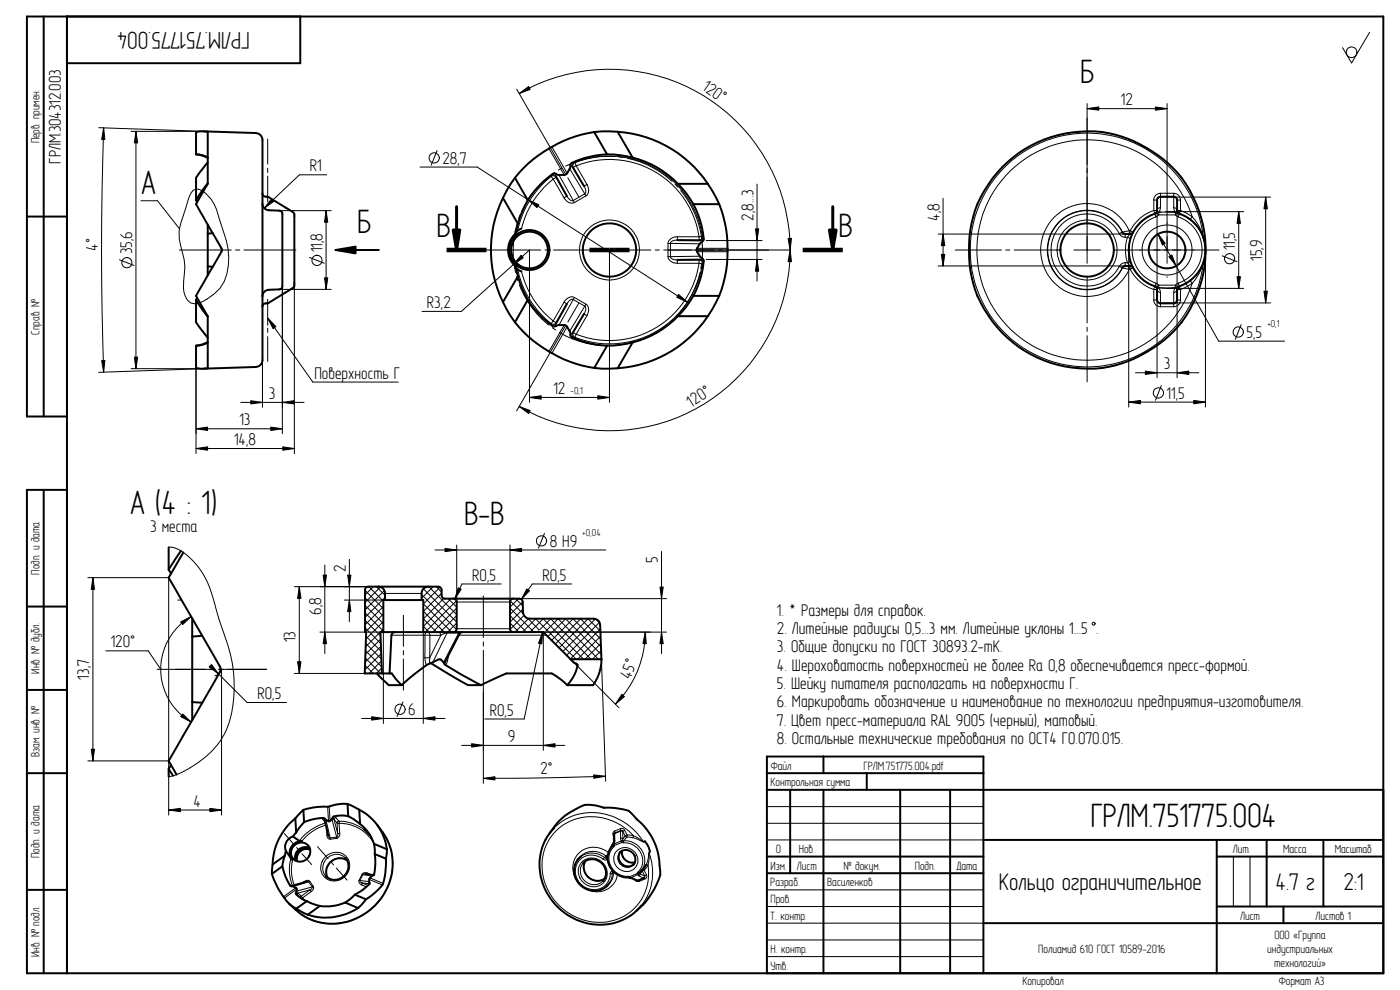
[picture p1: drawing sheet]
<svg xmlns="http://www.w3.org/2000/svg" width="420mm" height="297mm" viewBox="0 0 420 297" stroke-linecap="round" stroke-linejoin="round" font-family="sans-serif">
<g fill="none" stroke="#000" stroke-width=".3">
<path d="M411 9.7l-5.4 9.2-2.7-4.6M29.6 38.3l31.6 1.1h-21.9M31.1 38.4l.4 3.5-1-.1zM31.1 38.4a1058.6 1058.6 0 0 0 0 73.3M40.8 39.4l.5 3.5h-1zM40.8 39.4v71.2M155.1 26.8l14.7 25.5M155.8 28.1l2.9-2.1 .4 .8zM155.8 28.1a54.2 54.2 0 0 1 81.3 46.9 54.2 54.2 0 0 1-81.3 47M326.3 32.6l3.5-.5v1zM326.3 31.1v47.9M326.3 32.6h24"/>
<path d="M346.7 32.1l3.6 .5-3.6 .5zM350.3 31.1v47.9M58 57.1a3.2 3.2 0 0 1 4 1.2 13.8 13.8 0 0 1 3.9 7.7 34.4 34.4 0 0 1 2.8 11.1 13.6 13.6 0 0 1-4.4 11.1 10.7 10.7 0 0 1-6 2.9 3.7 3.7 0 0 1-3.1-3.5l-.1-3.2a19.2 19.2 0 0 0-.9-10.7 12.5 12.5 0 0 1 .8-9.1l.8-2.3a10.3 10.3 0 0 1 2.2-5.2zM80.3 41.7v7.5M80.3 50.5v1.3M80.3 52.8v7.8M81.5 59.7l.7 .7-2.9 2zM98 52.5h-8.1l-10.6 9.9M126.1 50.1h17.1l63.1 40.6M131.2 45.2l-1.8 4.4M158.5 59.9l3.2 1.5-.5 .9zM164.7 44.6l4.6 7.9"/>
<path d="M165.4 53a28.2 28.2 0 0 0-10 16.2M165.4 52.7l.8-.2 .7 .5M165.4 53a.99 .99 0 0 1 1.5 .2M165.4 53l.6 .7M165.4 52.7v.3M165.6 44.1l4.6 7.9M165.9 52.2l-.5 .5M166 53.7a27.2 27.2 0 0 0-9.5 14.9M166 53.7l3.3 5.7M166.5 51.7a28.7 28.7 0 0 0-9.8 11.5M166.8 52.2l.1 .8M166.9 53.2l-.9 .5"/>
<path d="M166.9 53v.2M166.9 53.2l3.2 5.6M167.8 52.5l4.2 7.7M168.6 50.4l-1.1 .7M169.3 59.4a2.45 2.45 0 0 0 3.1 1.4M170.1 58.8a1.83 1.83 0 0 0 1.9 1.4M170.1 58.8l-.8 .6M170.4 53.4l3.4 5.8M171 50.6l4.5 7.6M171.2 49.7l.6 .4M171.8 50.1l.2 .1M172 50.2l3.3 5.7"/>
<path d="M172.3 48.6l.2 .2M172.3 48.6l-.6 .3M172.3 48.6a.99 .99 0 0 0-.5 1.5M172.5 48.8a28.2 28.2 0 0 1 38.3 22.1M172.5 48.8a1.07 1.07 0 0 0-.5 1.4M172.5 48.8l.4 .9M172.9 49.7l-.9 .5M172.9 49.7a27.2 27.2 0 0 1 36.9 21.3M172.9 49.7l3.3 5.7M175.3 55.9a1.85 1.85 0 0 1 .2 2.3M175.5 58.2l.3 .6M175.5 58.2l-3.5 2"/>
<path d="M175.8 58.8l-3.4 2M176.2 55.4l-.9 .5M176.2 55.4a2.49 2.49 0 0 1-.4 3.4M184.5 46.9a29.3 29.3 0 0 0-14.8 2.9M185.8 47.1l1.3 .1M188.3 47.5a28.3 28.3 0 0 1 13.4 6.9M202.6 55.3l.8 .9M204.3 57.1a28.4 28.4 0 0 1 6.4 20.9M227.2 55.2v29.1M283 59.5v20.3M348.3 59.1a.95 .95 0 0 0-1.1 .9h-.9M348.3 58v1.1"/>
<path d="M348.3 58a1.95 1.95 0 0 0-2 2M348.3 59.1v3.2M348.3 59.1h33M348.3 58h3.9M352.2 59.1a.95 .95 0 0 1 1.1 .9h1M352.2 58v1.1M352.2 58a2.02 2.02 0 0 1 2.1 2M352.2 59.1v3.2M379.8 59.1l.6 3.6h-1.1zM379.8 59.1v31.8M35.8 77.9l4.4 1.8M42.3 60.2h5l6.5 8.4"/>
<path d="M53.8 75h15.6M70.7 75h1.3M73.2 75h15.6M83.8 63.2h15.6M92.9 77.3l4.4 1.7M97.9 63.2l.5 3.5h-1zM97.9 63.2v23.6M145.5 75h16.8M155.3 66.7a28.6 28.6 0 0 0-.5 15.1M156.2 64.3l-.5 1.2M156.4 76.6l.6 .7-2.9 2zM163.6 75h1.2"/>
<path d="M166.1 75h29.3M172 60.2l.4 .6M182.9 75v45.7M196.6 75h1.3M199.2 75h37.7M200.5 77a2.57 2.57 0 0 0 2.8 2M200.5 77h.7M200.5 73h.7M200.5 73v4M201.2 77a1.75 1.75 0 0 0 2.1 1M201.2 73l8.8 .2M201.2 73v4"/>
<path d="M203.3 72.1a1.75 1.75 0 0 0-2.1 .9M203.3 71a2.57 2.57 0 0 0-2.8 2M203.3 78h6.5M203.3 72.1h6.5M203.3 71v1.1M203.3 78v1M203.3 79h6.5M203.3 71h6.5M209.2 75.5h9.1M209.2 74.5h9.1M209.8 78a1.02 1.02 0 0 1 1 1.2M209.8 79l1 .2"/>
<path d="M209.8 79a27.2 27.2 0 0 1-36.9 21.3M209.8 72.1h.2M209.8 71v1.1M209.8 78v1M210 76.9l-8.8 .1M210 72.1l.7 .4M210 77.9a.96 .96 0 0 1 1 1.1M210 77.9l-.2 .1M210.5 79.2l-.2 1.3M210.7 77.5l-.7 .4M210.8 79.2a28.2 28.2 0 0 1-38.3 22M210.8 70.9l.2 .1"/>
<path d="M210.8 70.9a1.02 1.02 0 0 1-1 1.2M210.8 70.9l-1 .1M211 79l-.2 .2M211 71l.2 .7M211 71a.96 .96 0 0 1-1 1.1M211.2 78.4l-.2 .6M212 77.9h16.7M212 72.2h16.7M226.7 68.7h1l-.5 3.5zM227.2 77.9l.5 3.5h-1zM236.5 71.5h1l-.4 3.5zM237.1 75l.4 3.5h-1z"/>
<path d="M281.5 70.2h56.2v1M282.5 76.3h1l-.5 3.5zM283 70.2l.5 3.5h-1zM286.7 75h13.9M301.8 75h1.3M304.4 75h13.9M322.3 75h8M334.3 75h31.5M335.9 70.1a10.8 10.8 0 0 0-16.4-3.5 10.8 10.8 0 0 0 0 16.8 10.8 10.8 0 0 0 16.4-3.5M335.9 70.1a1.98 1.98 0 0 0 1.8 1.1M335.9 79.9l.9 .4M336.8 69.7l-.9 .4"/>
<path d="M336.8 69.7a11.8 11.8 0 0 0-18-3.9 11.8 11.8 0 0 0 0 18.4 11.8 11.8 0 0 0 18-3.9M336.8 69.7h.1M336.9 69.7l.9 .5M336.9 69.7a11.9 11.9 0 0 0-18.1-4 11.9 11.9 0 0 0 0 18.6 11.9 11.9 0 0 0 18.1-4M337.7 78.8a1.98 1.98 0 0 0-1.8 1.1M337.7 78.8v1h-56.2M337.7 71.2h.7M337.7 78.8h.7M337.8 79.8l-.9 .5M338.4 78.8l.8 1v1M338.4 71.2l.9 .3M338.4 71.2a12.5 12.5 0 0 0 0 7.6"/>
<path d="M338.7 75v47.1M338.9 69.2l-2 .5M338.9 69.2a13.9 13.9 0 0 0-21.3-5.1 13.9 13.9 0 0 0 0 21.9 13.9 13.9 0 0 0 21.3-5.2M338.9 69.2v1M338.9 79.8v1M338.9 69.2h.3M339.1 77.7l.4 1.3M339.2 69.2v1l-.8 1M339.2 69.2l.9 .5M339.3 78.5l-.9 .3M346 64.3a11.6 11.6 0 0 0-7.2 12.2M346.3 63.2l.6 1.9"/>
<path d="M346.3 63.2a12.4 12.4 0 0 0-7.1 6M346.3 60v3.2M346.3 63.2h.9M346.9 65.1a10.5 10.5 0 0 0-7.2 9.9 10.5 10.5 0 0 0 7.2 10M347.2 63.2v50.1M347.5 70.2l2.2 2.8-.8 .5zM347.5 70.2l18.2 32.2h19.8M347.8 64.5l-.9 .6M347.8 63.6l-.8 .2 .8 .7M347.8 63.6v.9M347.8 64.5h5M347.8 63.6h5"/>
<path d="M348.3 62.3l-.5 1.3M348.3 62.3a.95 .95 0 0 0-1.1 .9M348.5 63.6l-1.3 .3M349.7 63.5a11.5 11.5 0 0 1 11.6 8.1 11.5 11.5 0 0 1-5.1 13.2M350.3 63.5h22.9M350.8 77l.9-.5 1.3 3.3zM352.2 62.3l.6 1.3M352.2 62.3a.95 .95 0 0 1 1.1 .9M352.8 64.5l.8 .6M352.8 63.6l.7 .2-.7 .7M352.8 63.6v.9M353.3 63.2h1"/>
<path d="M353.3 63.2v50.1M353.6 65.1a10.5 10.5 0 0 1 7.2 9.9 10.5 10.5 0 0 1-7.2 10M354.3 63.2l-.7 1.9M354.3 63.2l3.5 1.8M354.3 60v3.2M357.8 65l-.6 .8M357.8 65a15 15 0 0 1 3.3 6.1M357.8 65a33.1 33.1 0 0 0-50.9-16.8 33.1 33.1 0 0 0 0 53.6 33.1 33.1 0 0 0 50.9-16.8M361.1 78.9a13.7 13.7 0 0 1-3.3 6.1M361.1 71.1l.1 .2M361.1 71.1a35.1 35.1 0 0 0-53.5-25.8 35.1 35.1 0 0 0 0 59.4 35.1 35.1 0 0 0 53.5-25.8M361.2 78.7l-.1 .2"/>
<path d="M361.2 78.6l-.1 .3M361.8 75v47.1M366.8 76.8l4.4 1.7M371.8 63.5l.5 3.5h-1zM371.8 63.5v23M80.3 95.4l2.5 2.6-.9 .6zM80.3 89.8v7.8M80.3 98.5v1.2M80.3 95.4l13.6 19.2h25.6M83.8 86.8h15.6M84.7 85.9v44.2M88.3 85v51.1"/>
<path d="M97.4 83.4h1l-.5 3.4zM126.6 93.4h11.9l20.4-18.4v45.7M155.1 83l.3 1.2M155.4 80.9a28.2 28.2 0 0 0 10 16.2M155.9 85.4a27.8 27.8 0 0 0 8.8 12.1M156.5 81.4a27.2 27.2 0 0 0 9.5 14.9M165.4 97.4l.5 .5M165.4 97.1v.3M165.8 98.3l1 .7M166 96.3l-.6 .8M166 96.3l.9 .5M166.9 97.1l-.7 .5-.8-.2"/>
<path d="M166.9 97.1l-.1 .7M166.9 96.8a.99 .99 0 0 1-1.5 .3M166.9 96.8v.3M167.9 99.7a28.3 28.3 0 0 0 14.5 4M169.3 90.7l.8 .5M169.3 90.7l-3.3 5.6M169.3 97.5l-4.6 8M169.8 97.7l-14.7 25.6M170.1 91.2l-3.2 5.6M170.2 98l-4.6 8M171.8 99.9l-.6 .5M171.8 99.9a.99 .99 0 0 0 .5 1.5"/>
<path d="M172 89.9a1.83 1.83 0 0 0-1.9 1.3M172 99.8a1.07 1.07 0 0 0 .5 1.4M172 99.8l.9 .5M172 89.9l-4.2 7.6M172 89.9l3.5 2M172 99.8l-.2 .1M172.4 89.2a2.45 2.45 0 0 0-3.1 1.5M172.4 89.2l-.4 .7M172.4 89.2l3.4 2.1M173.8 90.8l-3.4 5.8M175.3 94.1l.9 .6M175.3 94.1l-3.3 5.7"/>
<path d="M175.5 91.9a1.85 1.85 0 0 1-.2 2.2M175.5 91.9l-4.5 7.5M175.8 91.3l-.3 .6M175.8 91.3a2.49 2.49 0 0 1 .4 3.4M176.2 94.7l-3.3 5.6M200.1 97.5a27.5 27.5 0 0 1-13.9 6M202 95.9l-1 .8M203.7 88.3l2.6 2.4-3.2-1.5zM210.1 81.7a27.6 27.6 0 0 1-7.3 13.3M326.3 83v13.9M326.3 98.2v1.2M336.8 80.3h.1"/>
<path d="M336.9 80.3l2 .5M338.9 80.8h.3M339.2 80.8a12.4 12.4 0 0 0 7.1 6.1M339.9 80.1l.2 .2M340.1 80.3l-.9 .5M340.1 80.3a11.4 11.4 0 0 0 12.6 5.9M346.3 86.9h.9a.95 .95 0 0 0 1.1 .8M346.3 90h.9a.95 .95 0 0 0 1.1 .9M346.3 90a1.95 1.95 0 0 0 2 2M346.3 86.9v3.1M346.9 85l.9 .6M346.9 85l-.6 1.9"/>
<path d="M347.8 85.6l-.8 .6 .8 .2M347.8 86.4l.5 1.3M347.8 85.6v.8M347.8 85.6h5M347.8 86.4h5M348.3 90.9v1.1M348.3 87.7v3.2M348.3 90.9h33M348.3 92h3.9M350.3 83v.2M350.3 86.5h22.9M352.2 90.9v1.1"/>
<path d="M352.2 87.7v3.2M352.8 85.6l.7 .6-.7 .2M352.8 86.4l-.6 1.3M352.8 85.6v.8M353.6 85l-.8 .6M353.6 85l.7 1.9M354.3 86.9h-1a.95 .95 0 0 1-1.1 .8M354.3 90h-1a.95 .95 0 0 1-1.1 .9M354.3 90a2.02 2.02 0 0 1-2.1 2M354.3 86.9v3.1M355.1 85.4l-1.2 .5M357.2 84.2l.6 .8"/>
<path d="M357.8 85l-3.5 1.9M371.3 83h1l-.5 3.5zM372.5 97.4l-1.8 4.4M379.3 87.4h1.1l-.6 3.5zM30.5 108.2h1l-.4 3.5zM39.3 110.6h21.9l-31.6 1.1M40.3 107.1h1l-.5 3.5zM58.8 110.4v25.7M78.8 108.1v14.1M80.3 101v7.5M158.9 119.3l3.5-.6v1.1zM158.9 119.3h24"/>
<path d="M171.7 101.2l.6 .2M172.5 101.2l-.2 .2M172.9 100.3l-.4 .9M179.4 118.7l3.5 .6-3.5 .5zM184.9 103.6h-1.2M326.3 100.7v13.9M340.8 111.8h19M343.7 111.3l3.5 .5-3.5 .6zM348.5 115.7l-1.7 4.4M353.3 111.8l3.5-.5v1.1zM58.8 134.6l3.5-.5v1zM58.8 128.7l3.5-.6v1.1z"/>
<path d="M58.8 134.6h29.5M58.8 128.7h25.9M72.3 120.7h19M75.3 120.2l3.5 .5-3.5 .5zM81.3 128.1l3.4 .6-3.4 .5zM84.7 120.7l3.6-.5v1zM84.9 134.1l3.4 .5-3.4 .5zM155.8 122l3.3 1.2-.4 .9zM338.7 120.6l3.6-.5v1.1zM338.7 120.6h23.1M358.3 120.1l3.5 .5-3.5 .6zM26.4 173.3h24.2v71.3"/>
<path d="M27.9 173.3l.5 3.5h-1zM27.9 173.3v55M50.6 164.2h1.2l1.3 .4 3.3 2.2 3.2 3.4 2.4 4 1.4 3.6 2.2 7.6 3.5 10.8 1 5.2 .2 4.4-.2 4.7-.9 4.9-1.5 4.2-2.1 3.4-2.2 2.6-4.1 3.3-5 3-2.1 .8-1.6 .3M88.3 176h22.2M89.8 176l.5 3.5h-1zM89.8 176v26.1M97 172.6h1l-.5 3.4zM97.5 169.5v26.6M104.3 172.6h1l-.5 3.4zM104.8 167.9v18.6M109.5 179.4l5.6 5.5M109.5 177.1l5.6 5.5"/>
<path d="M110.7 176l4.4 4.4M112 176l-2.5 2.5M112.9 176l2.7 2.6M114.2 176.1l-4.7 4.7M115.3 177.2l-5.8 5.8M115.6 179.2l-6.1 6.1M115.6 178.1h10.9M126.5 178.4l10.5 10.5M127.1 176.7l10 9.9M127.3 176.4l-.4 .4M128.7 176l8.4 8.4M130 176l-3.5 3.5"/>
<path d="M130.5 165h51.3M130.9 176l1.6 1.7M132.1 176.2l-5.1 5M132.5 178l-5.5 5.5M133.2 179.6l-6.2 6.1M133.6 164.5l3.5 .5-3.5 .5zM134.5 179.6l2.6 2.6M135.3 179.7l-8.3 8.3M136 179.6h64.1M137.1 163.5v17.1h16v-17.1M137.5 176.4l.9 .4-1.9 2.9zM145.1 178.8v12.5"/>
<path d="M150.4 175.2h-11.8l-2.1 4.5M153.1 165l3.4-.5v1zM154.7 179.6l2.2 2.2M155.5 179.7l-2.4 2.5M158.1 176.7l.8 .5-2.4 2.6zM163.4 160.1l-1.8 4.4M171.6 175.2h-11.8l-3.3 4.6M198.1 176.1h.9l-.5 3.5zM198.5 165.5v30.6M31.7 195.3h12.8l3.7 5.5M53.3 180h1.2l.6 1M54.2 186.6l3.2-1.6-2.6 2.4z"/>
<path d="M57.4 185a18.3 18.3 0 0 0 0 31.6M65.9 199.8l.6 1M89.3 198.5h1l-.5 3.6zM96 189.7h18.2M97.5 189.7l.5 3.4h-1zM103.3 180h11.8M104.8 180l.5 3.5h-1zM109.5 199.6l2.5 2.5M109.5 188.3l4.8 4.8M109.5 186.1l4.7 4.7M109.5 183.9l5.6 5.5M109.5 181.6l5.6 5.5"/>
<path d="M109.6 197.4l4.6 4.7M109.7 195.2l4.8 4.9M109.8 193.1l4.7 4.6M109.8 190.9l4.6 4.5M114.2 191.8l-4.5 4.5M114.3 193.9l-4.7 4.8M114.4 196.1l-4.9 4.9M114.5 198.3l-3.8 3.8M115.1 188.7l-5.3 5.3M115.1 182l-5.6 5.5M115.1 184.2l-5.5 5.5M115.1 186.5l-5.3 5.2"/>
<path d="M115.1 189.7v27.4M117.5 190.6h10M121.1 184.6v9.3M121.1 195.2v1.3M121.1 197.7v9.4M127 187.9l1.8 1.8M127 185.6l4.1 4.1M127 183.4l6.3 6.3M127 181.1l8.5 8.6M127 189.7v27.4M127.5 197.4l.5 2.2M127.5 197.4h1.5"/>
<path d="M127.5 190.6v6.8M127.5 190.6a.77 .77 0 0 1 .8-1 .77 .77 0 0 1 .7 1M127.5 190.6h1.5M129 197.4l-.1 1.7M129 190.6h3.3M129 190.6v6.8M131.4 189.7a.88 .88 0 0 1 .9 .9M131.5 197.9h.8M132.3 190.6l-3.3 6.8M133.5 198.8l-.2 .3M134.1 189.9l-1.8 .7M134.1 189.9h3.6"/>
<path d="M134.1 189.9l-4.2 8.8M134.2 197.4h.2M134.4 197.4l-.6 2.2M134.5 196.9l-.1 .5M134.5 189.7l-.4 .2M136.8 180.4l-9.2 9.3M137.1 182.5l-7.2 7.2M137.1 184.7l-5 5M137.1 186.9l-2.7 2.8M137.1 188.6h16M137.7 189.9l.2 .3M137.7 189.9l-4.6 8.8"/>
<path d="M137.7 190.6h26.3M138 189.7l-.3 .2M145.1 192.6v1.2M145.1 195.1v39.9M153.1 186.9l2.6 2.8M153.1 184.7l4.9 5M153.1 182.5l7.1 7.2M153.1 189.7h47M153.1 180.3l4 3.9M156.8 180.7l-3.7 3.7M157 182.8l-3.9 3.8M157.3 184.7l-4.2 4.2"/>
<path d="M158.4 185.5l3.3 3.4M158.6 185.6l-4.1 4.1M160.7 185.6l12.2 12.2M160.8 185.6l-4 4.1M161.7 189.3l-.4 .4M162.8 189.7l-.2 3.5-1-.2zM162.8 189.7l-5.5 26h-11.8M163 185.6l12.1 12.2M163.1 185.6l-4.1 4.1M163.4 189.9l-.3-.2v35.4M165.2 185.6l12.2 12.2M165.3 185.6l-3.3 3.4"/>
<path d="M167.5 185.6l12.1 12.2M167.5 185.6l-3.7 3.8M169.7 185.6l10.7 10.7M169.8 185.6l-5.4 5.4M171.2 197.8l14.5 14.5M171.4 197.9h9.1M171.9 185.6l8.4 8.4M172 185.6l-6.4 6.5M173.3 199.5v.1M174.2 185.6l6 6.1M174.3 185.6l-7.6 7.7M176.4 185.6l3.8 3.8"/>
<path d="M176.5 185.6l-8.7 8.8M178.7 185.7l-9.8 9.8M178.8 185.8l1.2 1.1M179.9 186.7l-9.9 9.9M180.2 188.7l-9.1 9M180.2 190.9l-6.9 6.9M180.3 193.1l-4.7 4.7M180.4 195.2l-2.6 2.6M180.5 197.4l-.4 .4M180.5 197.8l1.3 36.6M193.7 189.7l.3 3.5-1.1-.1zM193.7 189.7a30.6 30.6 0 0 1-9 21.6"/>
<path d="M198.5 189.7l.5 3.4h-.9zM47.2 200.8h17.3M54.8 214.2l2.6 2.4-3.2-1.6zM62.8 200.1l.7-.7 2.1 2.8zM64.2 200.8l10 10h11.8M65.5 200.8h14.5M66.5 200.8l-.6 1a1.76 1.76 0 0 1-1.4 1M66.5 200.8v43.8M88.3 202.1h21.2M108.5 215.6h25.1M109.5 201.8l.3 .3M111.5 215.1l3.6 .5-3.6 .5z"/>
<path d="M114.5 200.4l-1.5 1.7M120.9 210.6l-1.7 4.4M127 215.6l3.5-.5v1zM186.6 208.3l.8 .7-2.7 2.3zM26.4 228.3h24.2M27.4 224.8h1l-.5 3.5zM55.1 220.6l-.6 1M138.5 223.6h31M141.6 223.1l3.5 .5-3.5 .6zM145.1 233.6l3.4-.6v1zM163.1 223.6l3.5-.5v1.1zM178.2 232.5l3.5 .4-3.5 .6z"/>
<path d="M181.7 232.9l-22.9 .6-13.7 .1M50.6 243l3.5-.5v1zM50.6 243h15.9M63 242.5l3.5 .5-3.5 .5zM85.3 250.1l2.9 3.2M87.3 257.5a13.2 13.2 0 0 0 .5 8.3M87.8 258.1a12.3 12.3 0 0 0 .5 7.5M89 254.3l.8 .9M90.7 256.2l2.8 3.2M93.1 255a2.82 2.82 0 0 0-3.1 .4 2.82 2.82 0 0 0-.8 3M95.3 254l3.2 3.6M96.9 245.8l.7 1"/>
<path d="M96.9 245.8l.5 .2M97 245.4l-.1 .4M97.4 245.6v.4M97.6 257.1a4.2 4.2 0 0 1 6.6 .2 4.2 4.2 0 0 1-1.6 6.4 4.1 4.1 0 0 1-5.6-.9 4.1 4.1 0 0 1 .6-5.7zM97.7 246.9a15.1 15.1 0 0 0-7.9 5.4M97.8 247.6a14.6 14.6 0 0 0-7.2 4.8M97.8 246l1.3 5.4M98 248.4l.1 2.2M98.1 250.6a1.09 1.09 0 0 0 1 1.2M98.3 242.1l.3 4.3M98.5 250.5l-.4 .1M98.5 250.7l.3 .6 .3 .1"/>
<path d="M98.8 242l.2 4.3M99.1 251.4v.4M99.3 258.6l.8 .9M99.6 245.7l1.4 5.5M99.9 245.3l.3 .5M100.1 245l.7 .3M100.2 245.8l1.1 4.2M100.2 245.8l1 1.1M100.8 245.3l.9 1.1M100.8 245.3l-.6 .5M101 251.2l.1 .3M101 251.2l-1.9 .2"/>
<path d="M101.1 251.5l-2 .3M101.2 246.9l.6 .1M101.2 246.9l.1 3.1M101.3 250v.8l-.3 .4M101.3 250l.7 .1M101.7 246.4a12.7 12.7 0 0 1 7.6 2.5M101.7 246.4l.1 .6M101.7 246.4l-.5 .5M101.8 247a11.8 11.8 0 0 1 10.3 5.9M101.8 247l.2 3.1M102 250.1a1.34 1.34 0 0 1-.9 1.4M103.6 257.4a4 4 0 0 0-5.4 0 4 4 0 0 0-.5 5.4"/>
<path d="M104.2 258.1a4.1 4.1 0 0 0-4.9 .4 4.1 4.1 0 0 0-1 4.9M116 251.7a17.6 17.6 0 0 1-9.4 23.9 16.5 16.5 0 0 1-16.1-1.2M166.3 248.4a17.1 17.1 0 0 1 24.3 1l2.5 3.2M174.4 257a5.8 5.8 0 0 1 7 .3M174.5 258.8a4.5 4.5 0 0 1 6.3 0 4.5 4.5 0 0 1 0 6.4 4.6 4.6 0 0 1-5.9-.5 4.6 4.6 0 0 1-.4-5.9zM175 259a4 4 0 0 0 .5 5.3 4 4 0 0 0 5.4 .1M175.6 258.4a4.1 4.1 0 0 0 1 4.9 4.1 4.1 0 0 0 4.9 .3M181 257.8a5 5 0 0 0-7.3 .6 5 5 0 0 0 1.1 7.3 5 5 0 0 0 5.3 .9 5 5 0 0 0 3-4.4M181 257.8l1 .2M181.4 257.3l-.4 .5M181.4 257.3l.5 .1M181.9 256.8a5.8 5.8 0 0 0-8.2 .7"/>
<path d="M181.9 256.8l-.5 .5M181.9 256.8l.5 .2-.5 .4M181.9 257.4l.1 .6M182.3 257.9h.1M182.3 257.9l.4 1.4M182.3 257.9l-.3 .1M182.4 257.6l-.1 .3M182.4 257.2l-.5 .2M182.5 256.3l-.6 .5M182.6 255.8a6.4 6.4 0 0 0-8.7 0 6.4 6.4 0 0 0-.6 8.8M184 253.6l.2 .5M184.1 250.6l.2 .4"/>
<path d="M184.1 253.4l.3 .3M184.2 254.1a5.3 5.3 0 0 0-.8 5.9 5.3 5.3 0 0 0 5.1 2.9M184.2 250.5l-.1 .1M184.3 252.5l-1.1 2M184.3 253.2l.1 .5M184.3 253.2l-.2 .1M184.4 253.7l-.2 .4M184.5 250.1l-.3 .3M184.5 249.3a.86 .86 0 0 0-.4 1.3M184.5 249.3l.1 .6-.2 .2M184.5 250.1v2.2M184.5 252.3l-.2 .9"/>
<path d="M184.5 252.3l-.2 .3M184.5 250v.1M184.5 250l-.1 .1M184.9 255.5a3.7 3.7 0 0 1 5.7 .3 3.7 3.7 0 0 1-1.3 5.5 3.8 3.8 0 0 1-4.3-1.3 3.8 3.8 0 0 1-.1-4.5zM186 255.8a2.76 2.76 0 0 0 .4 3.7 2.76 2.76 0 0 0 3.7 0M186.2 249.4l.7 .1M186.2 248.6a1.01 1.01 0 0 1 1.3 .5M186.2 249.4l.3-.2 .4 .3M186.2 248.6l.1 .6M186.2 249.4l.1 2.1M186.2 249.4l-1.7 .7M186.2 248.6l-1.7 .7"/>
<path d="M186.3 251.5l.2 .8M186.3 251.5l.6 .2M186.3 249.2l.6 .3M186.3 249.2l-1.8 .8M186.5 252.3l.1 .5M186.5 252.3l-2.2 .9M186.6 252.8l.5 .1M186.6 252.8l-2.2 .9M186.9 252.2l.3 .1M186.9 252.2l-.3 .6M186.9 252.2l-.4 .1M186.9 249.5v2.2"/>
<path d="M186.9 251.7v.5M186.9 249.5l.7 1.4M187.1 252.9a5.3 5.3 0 0 1 5.2 2.9 5.3 5.3 0 0 1-.9 5.9M187.2 252.3a5.8 5.8 0 0 1 5.4 2.8 5.8 5.8 0 0 1-.1 6.1M187.2 252.3l-.1 .6M187.5 249.1l-.6 .4M187.5 249.1l.7 1.5M187.6 250.9l.5 .3M187.6 250.9l-.7 .8M188.1 251.2l1.8 .1M188.1 251.2l-.9 1.1M188.2 250.6l1.9 .1"/>
<path d="M188.2 250.6l-.1 .6M188.2 250.6l-.6 .3M189.9 251.3l3.3 1.3M190.1 250.7l3 1.9M190.1 250.7a16.1 16.1 0 0 0-23.7-.9 16.1 16.1 0 0 0 4.1 24.1 15.4 15.4 0 0 0 23-6.1 15.2 15.2 0 0 0 1-8.2M190.1 250.7l-.2 .6M193.1 252.6h.1M193.5 252.4l-.4 .2M193.6 252.5l-.4 .1M194.5 259.6l-1.2 1.5M194.8 255.9l-.4 2.3-.5 1.3 .6 .1M194.8 255.9v.1"/>
<path d="M194.8 256v1.6l-.3 2M194.8 256a16.2 16.2 0 0 1-2.3 15.7M195 255.4l-.2 .5M195.1 255.6l-.3 .4M230.2 252h64.9M230.2 247h64.9M230.2 242h64.9M370.2 257v15M375.1 257v15M87 265.6l.2 .1M87.2 265.7l.1 .1M87.2 265.7l.2 .1"/>
<path d="M87.6 265.8l-.1 .1M88.8 268.2l.5 .5M88.8 266.4l-3.7 2.7M88.8 267.8l.6 .2M89.1 266.7l-3.7 2.8M89.3 268.7l.3 .2M89.4 268l-.2 .4 .1 .3M89.4 268l1 .9M90.4 268.9l-.2 .6M90.4 268.9l.4 .5M90.8 269.4l-.3 .2M90.8 269.4l.8 .8"/>
<path d="M91.3 264.5l.1 .2M91.3 264.5l-.5 .4M91.9 264.5l.7 .1M92.6 264.6l-4.6 1.4M92.6 264.6l1.1 1.5M93 264.4a1.17 1.17 0 0 0-1.7 .1M93 264.4l-.4 .2M93 264.4l1 1.5M93 267l.4 .5M93 267l-3.6 1M93 267l-2.6 1.9M93.4 267.5l-2.6 1.9"/>
<path d="M93.7 266.1l-.1 .4-.6 .5M93.7 266.1l-4.7 1.3M94 265.9a1.26 1.26 0 0 1-.6 1.6M94 265.9l-.3 .2M101 260.5l3.2 3.6M107.8 264.1a1.12 1.12 0 0 0 .7 1.4M107.8 264.1l.2 .1M108 264.2l.1 .4 .6 .3M108 264.2l2.8 .3M108.5 265.5l1.5 .6M108.7 264.9l-.2 .6M108.7 262.3l.2 .1"/>
<path d="M108.7 264.9l2 .2M108.7 264.9l1.7 .8M108.7 262.3l-.9 1.8M108.9 262.4l2.7 .4M108.9 262.4l-.9 1.8M109.7 262.2l-.8 .2M110.3 262a1.25 1.25 0 0 0-1.6 .3M110.3 262l-.2 .3M110.3 262l1.2 .5M110.7 265.1l.2 .1M110.7 265.1l.1 .2M110.8 263.9l4 1.6"/>
<path d="M110.9 264.8l-.2 .3M111 263.4l4 1.6M183.7 261.4l-.4 .2-.2 .6M183.7 261.4l.3 .3M183.8 262.1l-.7 .1M183.8 262.1l-.2 1.1-.6 1.6M183.8 262.1l.4-.5a5 5 0 0 1-1.7 3.9M183.9 261.7l-.1 .4M183.9 261.2l-.2 .2M185.3 262.4a6.4 6.4 0 0 1-9.6 4.3M188.5 262.9l.5 .1M188.5 262.9l.2 .4"/>
<path d="M189 263l.3 .4M189 263l-.1 .3M189.3 263.4l.7 .1M189.3 263.4h-.2M189.7 263.5h.3M190 263.5l1.4 .7M190.6 263.9a1.01 1.01 0 0 0 1.2 .6M191 264.2h.4M191.2 262.1h.6M191.2 262.1l.2 .3M191.2 262.1l-2.2 .9M191.4 264.2h.1"/>
<path d="M191.4 261.7l.5 .2-.1 .2M191.4 261.7l-.2 .4M191.4 262.4l.4 .4M191.4 262.4l-2.1 1M191.6 264.1l.2 .4M191.8 262.1l-.4 .3M191.8 262.1l.3 .1M191.8 262.8l1.3 .7M192.1 262.2l-.3 .6M192.1 262.2l1.3 .6M192.8 261v.4M192.8 261.4l-.7 .8"/>
<path d="M192.8 261.4l.7 1.4M192.9 260.8l.4 .3M193.1 263.5l-1.7 .7M193.1 263.5h.1M193.3 261.1l-.5 .3M193.3 263.4l.3 .3M193.3 261.1l.7 1.4M193.4 262.8l-.3 .7M193.4 262.8v.6M193.5 262.8l-.1 .5M193.6 263.7l-1.8 .8M194 262.5a.83 .83 0 0 1-.4 1.2"/>
<path d="M194 262.5l-.5 .3M230.2 267h64.9M230.2 272h64.9M230.2 277h64.9M230.2 282h64.9M230.2 287h64.9"/>
<circle cx="405.6" cy="15.7" r="1.6"/>
<circle cx="130.3" cy="47.4" r="1.55"/>
<circle cx="38.1" cy="78.8" r="1.55"/>
<circle cx="95.1" cy="78.1" r="1.55"/>
<circle cx="182.9" cy="75" r="9"/>
<circle cx="326.2" cy="75" r="9"/>
<circle cx="350.3" cy="75" r="7.5"/>
<circle cx="369" cy="77.6" r="1.55"/>
<circle cx="371.6" cy="99.6" r="1.55"/>
<circle cx="347.7" cy="117.9" r="1.55"/>
<circle cx="162.5" cy="162.3" r="1.53"/>
<circle cx="328.2" cy="187.1" r=".45"/>
<circle cx="120.1" cy="212.8" r="1.55"/>
</g>
<g fill="none" stroke="#000" stroke-width=".59">
<path d="M13.1 5v120M20.1 5v287M90.1 5v14h-70M61.2 39.4l15.6 .5a2.11 2.11 0 0 1 2 2.1v66.1a2.11 2.11 0 0 1-2 2l-15.6 .5M178.3 39.6a39 39 0 0 0-23.8 13.7M178.3 39.6l3.9 6.7M185.4 39.5l-4.7-.1-2.4 .2M185.4 39.5a35.5 35.5 0 0 1 27 15.7M185.4 39.5l4.5 7.8M58.8 46.3v-6.7l1.2-.2 2.3 .1v15.7l-3.5 6.1 7.8 13.5-.1 .7-7.7 13.3 3.5 6.1v15.6l-2.3 .1-1.2-.2v-6.7M58.8 46.3l1.9 .4 1.6 .7M58.8 46.3a6.7 6.7 0 0 1 3.5 1"/>
<path d="M62.3 48.7l-3.5 4.6v6.8M62.3 55l-3.5 5.1M78.8 58a1.34 1.34 0 0 0 1.7 1.1l6.4 3.9 1.1 .7 .3 .5v21.6l-.3 .5-1.1 .7-6.4 3.9a1.75 1.75 0 0 0-1.7 1.1M150.9 59.4a35.6 35.6 0 0 0 0 31.2M150.9 59.4l4.5 7.7M154.5 53.3l-2.5 4-1.1 2.1M154.5 53.3l3.9 6.8M166.9 53l3.2 5.8M171.8 50.1l3.5 5.8M182.2 46.3a25.3 25.3 0 0 0-10.8 2.8l-.4 1.5-1.3 1.8-2.2 .1-1.4-.4-3 2.4a27.9 27.9 0 0 0-4.7 5.6M182.2 46.3a32 32 0 0 1 7.7 1M189.9 47.3a27.9 27.9 0 0 1 13.5 7.9"/>
<path d="M203.4 55.2a27.3 27.3 0 0 1 4.7 6.1M203.4 55.2h9M212.4 55.2l1.3 1.9 2.1 4.2M300.8 50.1a35.5 35.5 0 0 1 39.3-7.8 35.5 35.5 0 0 1 9.1 59.9 35.6 35.6 0 0 1-58-20.9 35.6 35.6 0 0 1 9.6-31.2zM347.4 59.4l.7-.4h4.1a1.01 1.01 0 0 1 1.1 1v3.3l.3 .6a11.7 11.7 0 0 1 8.2 11.2 11.7 11.7 0 0 1-8.3 11.1l-.2 .5v3.3a1.01 1.01 0 0 1-1.1 1h-3.9a1.01 1.01 0 0 1-1.1-1v-3.3l-.2-.6a11.7 11.7 0 0 1-8.3-11.1 11.7 11.7 0 0 1 8.3-11.2l.2-.5zM8.1 65h12M58.8 60.1l.4 .6M62.3 67.4v15.2M62.3 79.9l1.5 .2M63.8 70l-1.5 .1M78.8 61.1a1.95 1.95 0 0 0 1.9 2l3.1 .1a.94 .94 0 0 1 .9 1v21.7a.94 .94 0 0 1-.9 .9l-3.1 .2a1.95 1.95 0 0 0-1.9 1.9M100.7 75l6-1v2z"/>
<path d="M100.7 75h13M154.8 79.9l.6 1 1.1 .5M154.8 79.9l.6 3M154.8 70.1a6.4 6.4 0 0 0 0 9.8M155.4 67.1l-.6 3M156.5 68.6l-1.1 .6-.6 .9M158.4 60.1a31.2 31.2 0 0 0-3 7M203.3 72.1h6.7M208.1 61.3a26.8 26.8 0 0 1 3.1 10.7l-1.2 1.2-.9 1.6v.6l.9 1.5 1.1 1.1a25 25 0 0 1-3 10.8M208.1 61.3h7.7M210 77.9l-6.7 .1M215.8 61.3a39.1 39.1 0 0 1 0 27.5"/>
<path d="M336.8 69.7l.9 .5h1.8l.6-.5M361.2 71.5l.1 .2M361.3 78.4l-.1 .2M58.8 90v6.7l3.5 4.6M58.8 90l3.5 5M59.2 89.4l-.4 .6M150.9 90.6l1.1 2.2 2.5 3.9M154.5 96.7a39 39 0 0 0 23.8 13.7M155.4 82.9a31.2 31.2 0 0 0 3 7.1M155.4 82.9l-4.5 7.7M158.4 90a26 26 0 0 0 7.8 8l1.3-.5 2.3 .2 1.2 1.7 .2 1.4 .5 .4a28.6 28.6 0 0 0 10.5 2.5M158.4 90l-3.9 6.7"/>
<path d="M170.1 91.2l-3.2 5.9M175.3 94.1l-3.5 5.8M203.4 94.9a27.9 27.9 0 0 1-13.5 7.8M203.4 94.9h9M208.1 88.8a27.3 27.3 0 0 1-4.7 6.1M208.1 88.8h7.7M212.4 94.9a35.4 35.4 0 0 1-27 15.6M215.8 88.8l-2.1 4.1-1.3 2M336.8 80.3l.8-.5h1.9l.6 .5M62.3 102.7a6.7 6.7 0 0 1-3.5 1M62.3 102.7l-1.6 .6-1.9 .4M178.3 110.4l2.4 .2 4.7-.1"/>
<path d="M182.2 103.7l-3.9 6.7M189.9 102.7a32 32 0 0 1-7.7 1M189.9 102.7l-4.5 7.8M20.1 125h-12v-120h407.1v287h-407.1v-145h12M13.1 147v145M50.6 164.2v6.7M50.6 170.9l.7 1.2M54.3 165.3l-3.7 5.6M55 165.7l-4.4 7.6 15.3 26.5 .3 1.3-15.6 27.2 2.4 4.1M113.5 176a2.02 2.02 0 0 1 2.1 2.1v1.9M128.6 176a2.02 2.02 0 0 0-2.1 2.1v1.9M136 179.6a1.01 1.01 0 0 1 1.1 1v8a1.01 1.01 0 0 1-1.1 1.1"/>
<path d="M154 179.6a1.01 1.01 0 0 0-.9 1v8a1.01 1.01 0 0 0 .9 1.1M8.1 182h12M57.7 185.5v30.6M60.7 190.8l-3 .2M115.1 189.7v-9.7h11.9v9.7M118.6 189.7l-.6 .1-.5 .8-.6 11.5M129.3 199l11.2 6.6h3.8M138.8 189.7l-.5 .1-.4 .4-4.4 8.6M171.2 197.8l-8.4-8.1h-48.6l.4 12.4M171.2 197.8l.9 .9 1.2 .6a10.2 10.2 0 0 1-3 6.3M171.2 197.8h9.3M180.5 197.8l-.4-10.2a1.95 1.95 0 0 0-2-2h-19.1a2.02 2.02 0 0 1-2-1.9l-.1-3.1a1.01 1.01 0 0 0-1-1h-22.3a1.01 1.01 0 0 1-1.1-1v-1.6a1.01 1.01 0 0 0-.9-1h-21.1a1.01 1.01 0 0 0-1 1v12.7h.4l-.4 12.4h8.1l3 3.5"/>
<path d="M180.5 197.8a13.6 13.6 0 0 1-2.5 7.8h-7.7M8.1 207h12M57.7 210.7l3 .2M113.1 202.1l3.6 3.5h3.9M120.6 205.6l3.8-3.4a13.3 13.3 0 0 1 5-3.3l2.1-1h.7l1.6 1.7 10.5 6M144.3 205.6l7.7-3.5h13.6l3 2 1.7 1.5M8.1 232h12M50.6 230.7v2.3M50.6 230.7l1.3 2M51.3 229.5l-.7 1.2M230.2 232h64.9M230.2 237h185"/>
<path d="M237.1 237v25M247.1 227v5M247.1 237v55M260.1 232v5M270.2 237v55M285.1 237v55M81.8 259.4l-.2 2.8M84.7 259.9a14.6 14.6 0 0 0 2.6 6h.6l1.1 .6-.2 1.3a3.7 3.7 0 0 0 2.6 2.3l.7 .3M84.7 259.9l-3.1 2.3M85.5 256.8l-.8 3.1M85.5 256.8l-3.7 2.6M85.8 255.3l2 2.8"/>
<path d="M85.8 255.3l-.3 1.5M88 251l1.8 1.3 .8 .1a3.5 3.5 0 0 0-3.1 5.3M88 251a3.2 3.2 0 0 0-2.2 4.3M88.1 253.9a2.82 2.82 0 0 1 4.5 0 2.82 2.82 0 0 1-1.3 4.3 2.73 2.73 0 0 1-3.5-.7 2.73 2.73 0 0 1 .3-3.6zM88.6 245.5a18.4 18.4 0 0 0-6.8 13.9M88.6 245.5l.3 4.3M88.9 249.8l-.9 1.2M91 243l-2.4 2.5M91 243l.3 3.7M91.3 246.7l-2.4 3.1M93 254.5a3.1 3.1 0 0 0-3.4 .4 3.1 3.1 0 0 0-.9 3.3M93.1 255a2.84 2.84 0 0 0-3 .5 2.84 2.84 0 0 0-.9 2.9"/>
<path d="M93.1 254.8a2.82 2.82 0 0 0-3.3 .3 2.82 2.82 0 0 0-.7 3.3M97.4 246l1.1 4.7M103.7 257.5l-.1-.1a4 4 0 0 1-.4 5.5 4 4 0 0 1-5.5-.1M104.2 258.1a4.1 4.1 0 0 0-4.9 .4 4.1 4.1 0 0 0-1 4.8M104.3 241.2a16.5 16.5 0 0 0-6 .9l-4.2 .2-3.1 .7M104.3 241.2l3.5 1.8M104.3 241.2l.2 3.7M104.5 244.9a7.8 7.8 0 0 0-4.6 .3l-1.1 1.3-1.4-.9a10.4 10.4 0 0 0-6.1 1.1M104.5 244.9l3.6 2.3M107.8 243a15.4 15.4 0 0 1 8.3 11.8M107.8 243l.3 4.2M108.1 247.2a12.4 12.4 0 0 1 4.2 6"/>
<path d="M109.3 248.9l1.7 1.7M112.3 253.2l.2 3M112.3 253.2l3.8 1.6M112.5 256.2a16.8 16.8 0 0 1-.3 6.4l-1.3 .9-.1 1.2 .1 .3a10.1 10.1 0 0 1-4.4 3.4M112.5 256.2l3.3 1.4M113.2 247.5l2.8 4.2M115.8 257.6a18.4 18.4 0 0 1-1 7.9l-2.6 2.6-2.4 1.7M116.1 251.7a17.9 17.9 0 0 1-13.6 25.2 16.4 16.4 0 0 1-11.9-2.5M116.1 254.8l-.3 2.8M163.7 252a17.9 17.9 0 0 0 12.9 25.1 16.5 16.5 0 0 0 12.6-2.4M164.9 250a19.7 19.7 0 0 1 10.6-8.5 16.5 16.5 0 0 1 5.9 .9h2.2l3.1 .4a4.1 4.1 0 0 1 3.7 2.1l.7 .9a19.1 19.1 0 0 1 7 14.8 10.1 10.1 0 0 1-2.2 6.9l-2.3 3.3-2.6 2.5M166.3 248.4l-2.6 3.6"/>
<path d="M173.6 257.6l-.3 .4M174.4 257a5.9 5.9 0 0 0-1.4 7 5.9 5.9 0 0 0 6.4 3.2l1.4-.4M175 259a4 4 0 0 1 5.5-.1 4 4 0 0 1 .4 5.4M175.6 258.4a4.1 4.1 0 0 0 1 4.8 4.1 4.1 0 0 0 4.9 .4M184.1 253.4l-.5 .5M184.4 250.1l-.2 3.1a5.9 5.9 0 0 0-1.2 6.9 5.9 5.9 0 0 0 6.1 3.3l2 .8 2.3-.8M186 255.8a2.74 2.74 0 0 1 3.7 0 2.74 2.74 0 0 1 .4 3.7M186.2 255.6a2.76 2.76 0 0 0 .4 3.6 2.76 2.76 0 0 0 3.7 0M186.7 255.3a3.2 3.2 0 0 0 3.9 3.4M190.1 259.4v.1M193.5 252.4l.1 .1a6.3 6.3 0 0 1 1.5 3.1M193.9 259.5l-1.7 2.1"/>
<path d="M230.2 257h64.9M295.1 252h120.1M365.2 257h50M365.2 252v40M380.1 252v20M397.2 252v20M8.1 267h12M81.6 262.2a19.8 19.8 0 0 0 6.7 10.1l.6 .3M86.8 271.1l3.7 3.3M88.9 272.6l3.5 1.8M91.9 264.5l-4.3 1.4-.3-.1M92.1 270.4l3.9 1.4"/>
<path d="M92.1 270.4l-3.2 2.2M96 271.8l-3.6 2.6M103.6 270.8a14.8 14.8 0 0 1-7.6 1M103.6 270.8l3.9 1.7M106.5 268.4l-2.9 2.4M106.5 268.4l3.3 1.4M107.5 272.5a17.9 17.9 0 0 1-15.1 1.9M109.7 262.2l2.5 .4M109.8 269.8l-2.3 2.7M181 264.2l-.1 .2M182.5 265.5l-.4 .4M183 264.8l-1 1.2-1.2 .7"/>
<path d="M184 261.7h-.1M184.2 261.6l-.2 .1M192.5 271.7l-1.9 2-1.4 1M192.5 261.2l-.6 .7M230.2 262h64.9M295.1 277h120.1M365.2 272h50M385.2 272v5M230.2 292v-65h64.9v65"/>
<circle cx="158.9" cy="75" r="6"/>
<circle cx="158.9" cy="75" r="5.5"/>
<circle cx="182.9" cy="75" r="8"/>
<circle cx="326.3" cy="75" r="8"/>
<circle cx="350.2" cy="75" r="5.5"/>
</g>
<g fill="#000">
<path d="M31.1 38.4l.4 3.5-1-.1zM40.8 39.4l.5 3.5h-1zM155.8 28.1l2.9-2.1 .4 .8zM326.3 32.6l3.5-.5v1zM346.7 32.1l3.6 .5-3.6 .5zM158.5 59.9l3.2 1.5-.5 .9zM379.8 59.1l.6 3.6h-1.1zM81.5 59.7l.7 .7-2.9 2zM97.9 63.2l.5 3.5h-1zM100.7 75l6-1v2zM136 69h2l-1 6zM156.4 76.6l.6 .7-2.9 2z"/>
<path d="M226.7 68.7h1l-.5 3.5zM227.2 77.9l.5 3.5h-1zM236.5 71.5h1l-.4 3.5zM237.1 75l.4 3.5h-1zM248.9 69h2l-1 6zM283 70.2l.5 3.5h-1zM282.5 76.3h1l-.5 3.5zM347.5 70.2l2.2 2.8-.8 .5zM350.8 77l.9-.5 1.3 3.3zM371.8 63.5l.5 3.5h-1zM80.3 95.4l2.5 2.6-.9 .6zM97.4 83.4h1l-.5 3.4z"/>
<path d="M203.7 88.3l2.6 2.4-3.2-1.5zM371.3 83h1l-.5 3.5zM379.3 87.4h1.1l-.6 3.5zM30.5 108.2h1l-.4 3.5zM40.3 107.1h1l-.5 3.5zM158.9 119.3l3.5-.6v1.1zM179.4 118.7l3.5 .6-3.5 .5zM343.7 111.3l3.5 .5-3.5 .6zM353.3 111.8l3.5-.5v1.1zM58.8 134.6l3.5-.5v1zM58.8 128.7l3.5-.6v1.1zM75.3 120.2l3.5 .5-3.5 .5z"/>
<path d="M81.3 128.1l3.4 .6-3.4 .5zM84.7 120.7l3.6-.5v1zM84.9 134.1l3.4 .5-3.4 .5zM155.8 122l3.3 1.2-.4 .9zM338.7 120.6l3.6-.5v1.1zM358.3 120.1l3.5 .5-3.5 .6zM27.9 173.3l.5 3.5h-1zM89.8 176l.5 3.5h-1zM97 172.6h1l-.5 3.4zM104.3 172.6h1l-.5 3.4zM137.5 176.4l.9 .4-1.9 2.9zM133.6 164.5l3.5 .5-3.5 .5z"/>
<path d="M153.1 165l3.4-.5v1zM158.1 176.7l.8 .5-2.4 2.6zM198.1 176.1h.9l-.5 3.5zM54.2 186.6l3.2-1.6-2.6 2.4zM97.5 189.7l.5 3.4h-1zM104.8 180l.5 3.5h-1zM162.8 189.7l-.2 3.5-1-.2zM193.7 189.7l.3 3.5-1.1-.1zM198.5 189.7l.5 3.4h-.9zM54.8 214.2l2.6 2.4-3.2-1.6zM62.8 200.1l.7-.7 2.1 2.8zM89.3 198.5h1l-.5 3.6z"/>
<path d="M111.5 215.1l3.6 .5-3.6 .5zM127 215.6l3.5-.5v1zM186.6 208.3l.8 .7-2.7 2.3zM27.4 224.8h1l-.5 3.5zM141.6 223.1l3.5 .5-3.5 .6zM145.1 233.6l3.4-.6v1zM163.1 223.6l3.5-.5v1.1zM178.2 232.5l3.5 .4-3.5 .6zM50.6 243l3.5-.5v1zM63 242.5l3.5 .5-3.5 .5z"/>
</g>
<path d="M136 69h2l-1 6zM137 62v13M248.9 69h2l-1 6zM249.9 62v13" fill="none" stroke="#000" stroke-width=".89"/>
<path d="M134 75h12M176.9 75h12M240.9 75h12" fill="none" stroke="#000" stroke-width="1.4" stroke-linecap="butt"/>
<g font-size="11">
<text x="324.1" y="25">Б</text>
<text x="42.3" y="58.3">А</text>
<text x="107.2" y="69.8">Б</text>
<text x="131" y="71">В</text>
<text x="251.7" y="71">В</text>
<text x="39" y="154.1">А (4 : 1)</text>
<text x="139.3" y="157.5">В-В</text>
<text x="327.3" y="248">ГРЛМ.751775.004</text>
</g>
<g font-size="7.8">
<text x="75" y="9.5" transform="rotate(180 75 9.5)">ГРЛМ.751775.004</text>
<text x="299.8" y="267">Кольцо ограничительное</text>
<text x="382.8" y="267">4.7 г</text>
<text x="403.2" y="267">2:1</text>
</g>
<g font-size="5.5">
<text x="210.5" y="26.8" transform="rotate(35 210.5 26.8)">120°</text>
<text x="336.4" y="31.6">12</text>
<text x="18.2" y="49.1" transform="rotate(-90 18.2 49.1)">ГРЛМ.304312.003</text>
<text x="93" y="51.4">R1</text>
<text x="132.8" y="49.1">28,7</text>
<text x="226.1" y="66.3" transform="rotate(-90 226.1 66.3)">2,8...3</text>
<text x="281.9" y="66.3" transform="rotate(-90 281.9 66.3)">4,8</text>
<text x="29.4" y="75.2" transform="rotate(-90 29.4 75.2)">4°</text>
<text x="39.7" y="76.3" transform="rotate(-90 39.7 76.3)">35,6</text>
<text x="96.8" y="75.6" transform="rotate(-90 96.8 75.6)">11,8</text>
<text x="370.7" y="75.1" transform="rotate(-90 370.7 75.1)">11,5</text>
<text x="378.7" y="78.2" transform="rotate(-90 378.7 78.2)">15,9</text>
<text x="128.1" y="92.4">R3,2</text>
<text x="374.1" y="101.3">5,5</text>
<text x="94.4" y="113.6">Поверхность Г</text>
<text x="349.2" y="110.8">3</text>
<text x="80.7" y="119.7">3</text>
<text x="166.1" y="118.2">12</text>
<text x="350.1" y="119.6">11,5</text>
<text x="207.5" y="122.3" transform="rotate(-33 207.5 122.3)">120°</text>
<text x="71.9" y="127.6">13</text>
<text x="70.3" y="133.6">14,8</text>
<text x="45.1" y="159.7">3 места</text>
<text x="165" y="164">8 H9</text>
<text x="103.7" y="171.6" transform="rotate(-90 103.7 171.6)">2</text>
<text x="197.4" y="169" transform="rotate(-90 197.4 169)">5</text>
<text x="141.7" y="174.2">R0,5</text>
<text x="162.8" y="174.2">R0,5</text>
<text x="96.4" y="184.4" transform="rotate(-90 96.4 184.4)">6,8</text>
<text x="233.2" y="184.7">1. * Размеры для справок.</text>
<text x="233.2" y="190.2">2. Литейные радиусы 0,5...3 мм. Литейные уклоны 1...5 .</text>
<text x="33.2" y="194.3">120°</text>
<text x="88.7" y="192.7" transform="rotate(-90 88.7 192.7)">13</text>
<text x="233.2" y="195.7">3. Общие допуски по ГОСТ 30893.2-mK.</text>
<text x="26.8" y="203.9" transform="rotate(-90 26.8 203.9)">13,7</text>
<text x="189.2" y="203.9" transform="rotate(-69 189.2 203.9)">45°</text>
<text x="233.2" y="201.2">4. Шероховатость поверхностей не более Ra 0,8 обеспечивается пресс-формой.</text>
<text x="77.2" y="209.8">R0,5</text>
<text x="233.2" y="206.7">5. Шейку питателя располагать на поверхности Г.</text>
<text x="122.5" y="214.5">6</text>
<text x="147" y="214.7">R0,5</text>
<text x="233.2" y="212.2">6. Маркировать обозначение и наименование по технологии предприятия-изготовителя.</text>
<text x="233.2" y="217.7">7. Цвет пресс-материала RAL 9005 (черный), матовый.</text>
<text x="152.4" y="222.6">9</text>
<text x="233.2" y="223.2">8. Остальные технические требования по ОСТ4 ГО.070.015.</text>
<text x="162.2" y="232.3" transform="rotate(-1 162.2 232.3)">2°</text>
<text x="58.1" y="242">4</text>
</g>
<g font-size="3.9">
<text x="11.9" y="43" transform="rotate(-90 11.9 43)">Перв. примен.</text>
<text x="11.9" y="100.4" transform="rotate(-90 11.9 100.4)">Справ. №</text>
<text x="11.9" y="172.4" transform="rotate(-90 11.9 172.4)">Подп. и дата</text>
<text x="11.9" y="202.1" transform="rotate(-90 11.9 202.1)">Инв. № дубл.</text>
<text x="11.9" y="227.2" transform="rotate(-90 11.9 227.2)">Взам. инв. №</text>
<text x="231.3" y="230.9">Файл</text>
<text x="259.2" y="230.9">ГРЛМ.751775.004.pdf</text>
<text x="231.3" y="235.9">Контрольная сумма</text>
<text x="11.9" y="257.4" transform="rotate(-90 11.9 257.4)">Подп. и дата</text>
<text x="232.9" y="255.9">0</text>
<text x="239.8" y="255.9">Нов.</text>
<text x="370" y="255.9">Лит.</text>
<text x="385.1" y="255.9">Масса</text>
<text x="400.6" y="255.9">Масштаб</text>
<text x="231.3" y="260.9">Изм.</text>
<text x="239.2" y="260.9">Лист</text>
<text x="253.1" y="260.9">№ докум.</text>
<text x="274.6" y="260.9">Подп.</text>
<text x="287" y="260.9">Дата</text>
<text x="231.2" y="265.9">Разраб.</text>
<text x="248.2" y="265.9">Василенков</text>
<text x="231.2" y="275.9">Т. контр.</text>
<text x="231.3" y="270.9">Пров.</text>
<text x="372.2" y="275.9">Лист</text>
<text x="394.8" y="275.9">Листов 1</text>
<text x="382.5" y="281.7">ООО «Группа</text>
<text x="11.9" y="287.1" transform="rotate(-90 11.9 287.1)">Инв. № подл.</text>
<text x="231.3" y="285.9">Н. контр.</text>
<text x="311.6" y="285.9">Полиамид 610 ГОСТ 10589-2016</text>
<text x="380.3" y="285.9">индустриальных</text>
<text x="231.2" y="290.9">Утв.</text>
<text x="382.4" y="290.1">технологий»</text>
<text x="306.8" y="295.6">Копировал</text>
<text x="383.8" y="295.4">Формат A3</text>
</g>
<g font-size="3.3">
<text x="380.4" y="98.1">+0,1</text>
<text x="171.2" y="118.2">-0,1</text>
<text x="174.7" y="160.7">+0,04</text>
</g>
</svg>
